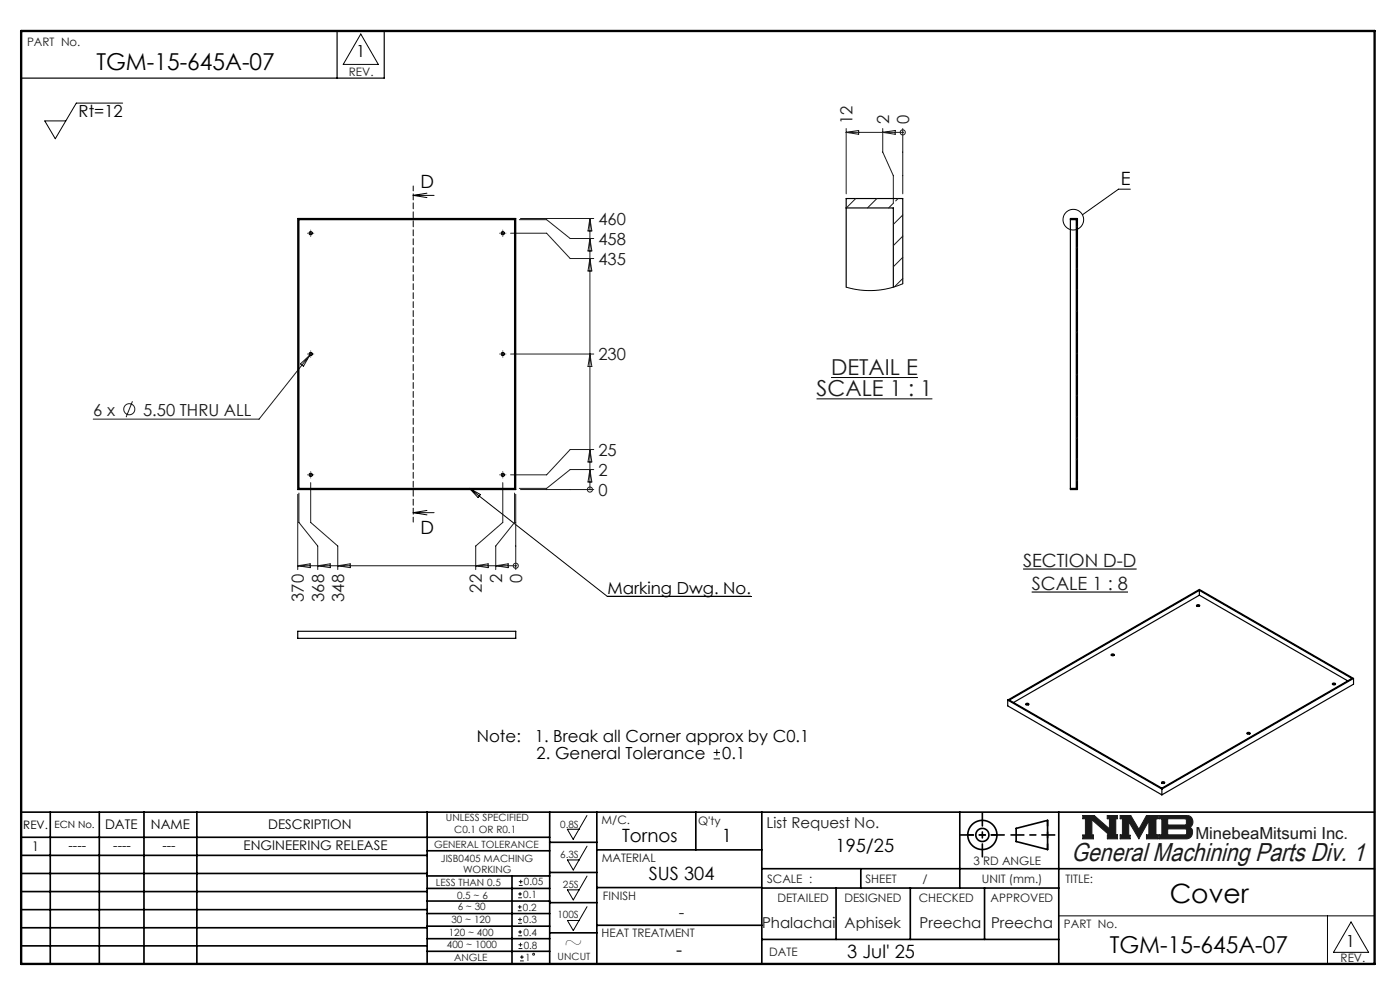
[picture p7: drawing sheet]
<svg xmlns="http://www.w3.org/2000/svg" width="297mm" height="210mm" viewBox="0 0 297 210" stroke-linecap="round" stroke-linejoin="round" font-family="sans-serif">
<g fill="none" stroke="#000" stroke-width=".35">
<path d="M4.5 172.3h287.1M4.5 177.6h112.1M10.7 172.3v32.2M21.1 172.3v32.2M30.5 172.3v32.2M41.8 172.3v32.2M90.6 172.3v32.2M116.6 172.3v32.2M116.6 178.7h10M126.6 172.3v32.2M147.6 172.3v8M161.6 172.3v32.2"/>
<path d="M203.6 172.3v16.1M215.6 175.7l6.6-1.7v6.2l-6.6-1.7zM224.6 172.3v32.2M4.5 185.3h86.1M4.5 181.4h86.1M4.5 189.1h86.1M4.5 193h86.1M4.5 196.8h86.1M90.6 199.1h26M90.6 193.8h26M90.6 188.5h26M90.6 191.1h26"/>
<path d="M90.6 180.5h26M90.6 185.8h26M90.6 196.5h26M108.6 185.8v18.5M116.6 185.1h10M116.6 191.5h10M116.6 197.9h10M126.6 196.3h35M126.6 188.3h35M126.6 180.3h35M161.6 184.3h130M161.6 199.3h63"/>
<path d="M161.6 188.4h63M177.4 188.4v10.9M182.6 184.3v4.1M193.1 188.4v10.9M208.9 188.4v10.9M4.5 200.6h86.1M90.6 201.8h26"/>
<circle cx="208.4" cy="177.1" r="3.1"/>
<circle cx="208.4" cy="177.1" r="1.39"/>
</g>
<path d="M229.7 173h2.4l3.3 2.8v-2.1h-.5v-.7h2.2v.7h-.4v3.4h.4v.8h-2.2v-.8h.4l-3.7-3.2v3.2h.4v.8h-2.3v-.8h.6v-3.4h-.6zM237.6 173h2.3l1.7 2.9 1.6-2.9h2.5v.7h-.5v3.4h.5v.8h-2.5v-.8h.5v-3l-2.1 3.8-2.1-3.6v2.9h.3v.7h-2.2v-.8h.5v-3.4h-.5zM245.9 173h6a1.34 1.34 0 0 1 1.1 1 1.34 1.34 0 0 1-.6 1.5 1.33 1.33 0 0 1 .5 1.4 1.33 1.33 0 0 1-1.2 1h-5.8v-.8h.6v-3.4h-.6zM247.7 173.7h3.8l.2 .2v.8l-.3 .3h-3.7zM247.7 175.8h3.8l.2 .3v.7l-.3 .3h-3.7z" fill="none" stroke="#191924" stroke-width=".21"/>
<path d="M76.5 7.2l3.8 6.5h-7.5zM124.5 173l-2.9 5-1.2-2.1h2.4M124.5 179.5l-2.9 5.1-1.2-2.2h2.4M124.5 185.8l-2.9 5.1-1.2-2.1h2.4M124.5 192.3l-2.9 5.1-1.2-2.1h2.4M224.6 194.3h67M281.6 194.3v10.2M286.6 195.6l3.7 6.4h-7.4z" fill="none" stroke="#000" stroke-width=".21"/>
<path d="M4.5 6.6h287.1" fill="none" stroke="#000" stroke-width=".21" stroke-dasharray="6.3 1.3 1.3 1.3" stroke-dashoffset="1.9"/>
<path d="M71.5 6.6v10M81.5 6.6v10h-77" fill="none" stroke="#000" stroke-width=".25"/>
<path d="M205.3 177.1h6.2M222.2 174v6.2" fill="none" stroke="#000" stroke-width=".35" stroke-dasharray="15.2 1.3 1.3 1.3" stroke-dashoffset="14.1"/>
<path d="M203.8 177.1h9.2M208.4 172.5v9.2M214.5 177.1h9.3" fill="none" stroke="#000" stroke-width=".35" stroke-dasharray="15.2 1.3 1.3 1.3" stroke-dashoffset="12.5"/>
<path d="M4.5 6.6h287.1v197.9h-287.1z" fill="none" stroke="#000" stroke-width=".5"/>
<path d="M229.7 173v.7h.6v3.4h-.6v.8h2.3v-.8h-.4v-3.2l3.7 3.2h-.4v.8h2.2v-.8h-.4v-3.4h.4v-.7h-2.2v.7h.5v2.1l-3.3-2.8zM237.6 173v.7h.5v3.4h-.5v.8h2.2v-.7h-.3v-2.9l2.1 3.6 2.1-3.8v3h-.5v.8h2.5v-.8h-.5v-3.4h.5v-.7h-2.5l-1.6 2.9-1.7-2.9zM247.7 175.8h3.8l.2 .3v.7l-.3 .3h-3.7zM245.9 173v.7h.6v3.4h-.6v.8h6.3l.5-.5 .3-.8-.1-.7-.5-.4a1.34 1.34 0 0 0 .6-1.5 1.34 1.34 0 0 0-1.1-1zM247.7 173.7h3.7l.3 .2v.9l-.3 .2h-3.7z" fill-rule="evenodd" fill="#191924"/>
<g fill="none" stroke="#191924" stroke-width=".21">
<path d="M179.5 28.1h12M179.5 27.3v13.8M179.5 28.1l2.7-.4v.8zM187.3 27.3v5l2.2 5v5.8l-1 1M187.3 28.1l2.6-.4v.8zM191.5 28.1h.1M191.5 27.3v13.8M65.6 49.5h.6M65.9 49.2v.6M106.3 49.5h.7M106.7 49.2v.6M108.3 49.5h7.7l5 5.3h5"/>
<path d="M110.2 46.6h5.8l5 4h5M110.4 46.3h15.6M125.1 46.3v57.5M125.1 54.8l.5 2.7h-.9zM125.1 50.6l.5 2.6h-.9zM125.1 46.3l.5 2.7h-.9zM181.5 42.1l-2 2M186 42.1l-2 2M190.5 42.1l-.5 .5M191.5 45.6l-2 2M191.5 50.1l-2 2M191.5 54.6l-2 2"/>
<path d="M191.5 59.1l-1.8 1.7M228.6 47.9l-.3 .3M228.6 52.4l-.3 .2M228.6 56.9l-.3 .2M63.7 77.2l2-1.8-1.3 2.3zM65.6 75.1h.6M65.9 74.8v.6M66.1 74.8l-11.1 14.1h-35.2M106.3 75.1h.7M106.7 74.8v.6M108.3 75.1h17.7M125.1 75.1l.5 2.6h-.9z"/>
<path d="M228.6 61.4l-.3 .2M228.6 65.9l-.3 .2M228.6 70.4l-.3 .2M228.6 74.8l-.3 .3M228.6 79.3l-.3 .3M28.1 85.1l-1.3 3.4M125.1 99.6l.5 2.6h-.9zM125.1 95.4l.5 2.6h-.9zM126 95.4h-5l-5 5.3h-7.7M126 99.6h-5l-5 4h-5.8M228.6 83.8l-.3 .3M228.6 88.3l-.3 .3"/>
<path d="M228.6 92.8l-.3 .3M228.6 97.3l-.3 .2M63.2 104.8v16M63.4 104.6v6.2l4 5v5M65.6 100.7h.6M65.9 100.4v.6M65.9 102.4v8.4l5.8 5v5M106.3 100.7h.7M106.7 100.4v.6M106.7 102.4v8.4l-5.8 5v5M109.2 104.6v6.2l-4 5v5M109.4 104.8v16"/>
<path d="M110.4 103.8h15.6M125.1 103.8h.1M228.6 101.8l-.3 .2M63.2 120h46.2M63.2 120l2.6-.4v.8zM67.4 120l2.7-.4v.8zM71.7 120l2.6-.4v.8zM100.9 120l2.7-.4v.8zM105.2 120l2.6-.4v.8zM109.4 120h.1M109.9 193.2h.8M109.9 192.4h.8"/>
<path d="M109.9 195.9h.8M109.9 195h.8M109.9 190.4h.8M109.9 189.6h.8M109.9 198.5h.8M109.9 197.7h.8M110.1 187.8h.8M110.1 187h.8M110.3 192v.8M110.3 194.6v.9M110.3 189.2v.8M110.3 197.3v.8"/>
<path d="M110.4 200v.8M110.5 186.6v.8M110 201.2h.8M110 200.4h.8M110.3 203.8h.8M110.3 203h.8M110.7 202.6v.8"/>
<circle cx="191.5" cy="28.1" r=".54"/>
<circle cx="27.4" cy="86.8" r="1.18"/>
<circle cx="125.1" cy="103.8" r=".54"/>
<circle cx="109.4" cy="120" r=".54"/>
<circle cx="113.2" cy="202.4" r=".2"/>
</g>
<path d="M217 120.7h24.1M218.9 125.6h20.4" fill="none" stroke="#000" stroke-width=".24"/>
<g fill="none" stroke="#000" stroke-width=".21">
<path d="M26 21.9h-9.8l-4.5 7.5-2.2-3.8h4.5M87.7 41.4h4.4M87.7 41.4l2.9 .5M90.6 41l-2.9 .4M239.8 40.1h-2.5l-7.7 5.5M191.5 60.2l-2.9 1-3 .4-3.1-.1-3-.6M173.2 84.6h24.6M176.3 80.1h18.4M87.7 108.7h4.4M87.7 108.7l2.9 .5M90.6 108.3l-2.9 .4M99.6 103.6l29.3 22.9h30.4"/>
<path d="M99.6 103.6l2.3 1.3-.5 .6zM151.4 159.6h1.3M152.1 159v1.3M151.4 161h1.3"/>
<circle cx="227.7" cy="46.6" r="2.19"/>
</g>
<path d="M87.7 39.4v71.3" fill="none" stroke="#000" stroke-width=".21" stroke-dasharray="1.3 .6" stroke-dashoffset=".2"/>
<g fill="none" stroke="#191924" stroke-width=".21" stroke-dasharray="15.2 1.3 1.3 1.3">
<path d="M65.3 49.5h.1M65.9 48.8h.1M65.9 50.1h.1M66.5 49.5h.1M106 49.5h.1M106.7 48.8h.1M106.7 50.1h.1M107.3 49.5h.1M65.3 75.1h.1M65.9 74.5v-.1M65.9 75.7v.1M66.5 75.1h.1"/>
<path d="M106 75.1h.1M106.7 74.5v-.1M106.7 75.7v.1M107.3 75.1h.1M65.3 100.7h.1M65.9 100.1h.1M65.9 101.3v.1M66.5 100.7h.1M106 100.7h.1M106.7 100.1h.1M106.7 101.3v.1M107.3 100.7h.1"/>
</g>
<g fill="none" stroke="#000" stroke-width=".25">
<path d="M63.2 46.3h46.2v57.5h-46.2zM63.4 46.6h45.8v57h-45.8zM179.5 44.1h10v16.8M227.1 46.6h1.2v57h-1.2M227.1 46.3h1.5v57.5h-1.5zM191.5 60.2v-18.1h-12v18.8M63.2 133.9h46.2v1.5h-46.2zM235.8 139h.5M235.8 138.8a.29 .29 0 0 1 .3-.1 .29 .29 0 0 1 .2 .4 .3 .3 0 0 1-.4 0 .3 .3 0 0 1-.1-.3zM253.9 128.6h.6M253.9 128.3a.29 .29 0 0 1 .4-.1 .29 .29 0 0 1 .1 .4 .3 .3 0 0 1-.3 .1 .3 .3 0 0 1-.2-.4zM254.4 126.3l-39.4 22.7"/>
<path d="M254.4 126.3l31.5 18.1M254.4 125.2v1.1M213.8 148.5l32.7 18.9M213.8 148.5v1.2l32.7 18.9M214.1 148.5l40.3-23.3 32.4 18.7-40.3 23.3zM217.6 149.5h.6M217.7 149.3a.29 .29 0 0 1 .3-.2 .29 .29 0 0 1 .2 .4 .3 .3 0 0 1-.4 .1 .3 .3 0 0 1-.1-.3zM264.6 155.6h.6M264.6 155.4a.29 .29 0 0 1 .4-.1 .29 .29 0 0 1 .1 .4 .3 .3 0 0 1-.4 .1 .3 .3 0 0 1-.1-.4zM282.7 145.2h.6M282.7 145a.29 .29 0 0 1 .4-.1 .29 .29 0 0 1 .1 .3 .3 .3 0 0 1-.3 .1 .3 .3 0 0 1-.2-.3zM287.1 143.9v1.2l-40.6 23.5"/>
<path d="M287.1 143.9l-40.6 23.5M287.1 143.9l-32.7-18.9-40.6 23.5M246.5 166.1h.5M246.5 165.9a.29 .29 0 0 1 .3-.1 .29 .29 0 0 1 .2 .3 .3 .3 0 0 1-.4 .1 .3 .3 0 0 1-.1-.3zM246.5 167.4v1.2"/>
<circle cx="65.9" cy="49.5" r=".34"/>
<circle cx="106.7" cy="49.5" r=".34"/>
<circle cx="65.9" cy="75.1" r=".34"/>
<circle cx="106.7" cy="75.1" r=".34"/>
<circle cx="65.9" cy="100.7" r=".34"/>
<circle cx="106.7" cy="100.7" r=".34"/>
</g>
<text font-size="5.6" x="248.1" y="191.5">Cover</text>
<text font-size="5.5" fill="#191924" x="227.3" y="182.7">General Machining Parts Div. 1</text>
<g font-size="4.9">
<text x="20.4" y="14.8">TGM-15-645A-07</text>
<text x="119.6" y="201.6">~</text>
<text x="235.4" y="202.1">TGM-15-645A-07</text>
</g>
<g font-size="4.7" fill="#191924">
<text x="176.3" y="79.6">DETAIL E</text>
<text x="173.2" y="84.1">SCALE 1 : 1</text>
</g>
<g font-size="3.9">
<text x="89.2" y="39.8">D</text>
<text x="237.8" y="39.3">E</text>
<text x="89.2" y="113.3">D</text>
<text x="132" y="178.6">Tornos</text>
<text x="153.1" y="178.6">1</text>
<text x="177.3" y="180.6">195/25</text>
<text x="137.6" y="186.7">SUS 304</text>
<text x="143.5" y="202.9">-</text>
<text x="179.7" y="203.3">3 Jul' 25</text>
</g>
<g font-size="3.9" fill="#191924">
<text x="217" y="120.3">SECTION D-D</text>
<text x="218.9" y="125.2">SCALE 1 : 8</text>
</g>
<g font-size="3.5">
<text x="75.6" y="12.1">1</text>
<text x="16.7" y="24.9">Rt=12</text>
<text x="128.9" y="126">Marking Dwg. No.</text>
<text x="101.2" y="157.4">Note:</text>
<text x="113.5" y="157.4">1. Break all Corner approx by C0.1</text>
<text x="113.8" y="161">2. General Tolerance</text>
<text x="153.2" y="161">0.1</text>
<text x="285.5" y="200.9">1</text>
</g>
<g font-size="3.5" fill="#191924">
<text x="180.8" y="26.3" transform="rotate(-90 180.8 26.3)">12</text>
<text x="188.6" y="26.3" transform="rotate(-90 188.6 26.3)">2</text>
<text x="192.8" y="26.3" transform="rotate(-90 192.8 26.3)">0</text>
<text x="126.9" y="47.7">460</text>
<text x="126.9" y="51.9">458</text>
<text x="126.9" y="56.2">435</text>
<text x="126.9" y="76.4">230</text>
<text x="19.8" y="88.1">6 x</text>
<text x="30.3" y="88.1">5.50 THRU ALL</text>
<text x="126.9" y="100.9">2</text>
<text x="126.9" y="96.7">25</text>
<text x="126.9" y="105.2">0</text>
<text x="102.3" y="125.7" transform="rotate(-90 102.3 125.7)">22</text>
<text x="106.5" y="123.8" transform="rotate(-90 106.5 123.8)">2</text>
<text x="110.7" y="123.8" transform="rotate(-90 110.7 123.8)">0</text>
<text x="64.5" y="127.7" transform="rotate(-90 64.5 127.7)">370</text>
<text x="68.7" y="127.7" transform="rotate(-90 68.7 127.7)">368</text>
<text x="73" y="127.7" transform="rotate(-90 73 127.7)">348</text>
<text x="253.6" y="178.1">MinebeaMitsumi Inc.</text>
<text x="144" y="194.8">-</text>
</g>
<g font-size="3.2" fill="#191924">
<text x="162.6" y="175.5">List Request No.</text>
<text x="161.7" y="196.8">Phalachai</text>
<text x="179.2" y="196.8">Aphisek</text>
<text x="195.1" y="196.8">Preecha</text>
<text x="210.2" y="196.8">Preecha</text>
</g>
<g font-size="2.8">
<text x="22.3" y="175.9">DATE</text>
<text x="32" y="175.9">NAME</text>
<text x="56.9" y="175.9">DESCRIPTION</text>
<text x="6.8" y="180.6">1</text>
<text x="14.5" y="180.3">----</text>
<text x="24" y="180.3">----</text>
<text x="34.5" y="180.3">---</text>
<text x="51.7" y="180.3">ENGINEERING RELEASE</text>
</g>
<g font-size="2.5" fill="#191924">
<text x="5.7" y="9.8">PART No.</text>
<text x="74" y="16">REV.</text>
<text x="127.6" y="174.8">M/C.</text>
<text x="148.1" y="175.1">Q'ty</text>
<text x="127.6" y="182.8">MATERIAL</text>
<text x="206.5" y="183.6">3 RD ANGLE</text>
<text x="127.9" y="191">FINISH</text>
<text x="162.7" y="187.2">SCALE :</text>
<text x="164.9" y="191.4">DETAILED</text>
<text x="179.1" y="191.4">DESIGNED</text>
<text x="183.6" y="187.2">SHEET</text>
<text x="194.9" y="191.4">CHECKED</text>
<text x="195.7" y="187.2">/</text>
<text x="208.3" y="187.2">UNIT (mm.)</text>
<text x="210.2" y="191.4">APPROVED</text>
<text x="226" y="187.2">TITLE:</text>
<text x="225.7" y="196.8">PART No.</text>
<text x="127.6" y="198.9">HEAT TREATMENT</text>
<text x="163.2" y="202.9">DATE</text>
<text x="284.4" y="204.1">REV.</text>
</g>
<text font-size="2.5" x="4.9" y="175.9">REV.</text>
<text font-size="2.1" x="11.6" y="175.6">ECN No.</text>
<g font-size="2.1" fill="#191924">
<text x="92.1" y="179.9">GENERAL TOLERANCE</text>
<text x="94.6" y="174.2">UNLESS SPECIFIED</text>
<text x="96.4" y="176.8">C0.1 OR R0.1</text>
<text x="118.8" y="175.5">0.8S</text>
<text x="93.5" y="182.9">JISB0405 MACHING</text>
<text x="98.2" y="185.3">WORKING</text>
<text x="118.8" y="181.9">6.3S</text>
<text x="92.5" y="187.9">LESS THAN 0.5</text>
<text x="97" y="190.7">0.5 ~ 6</text>
<text x="111" y="190.4">0.1</text>
<text x="111.2" y="187.8">0.05</text>
<text x="119.4" y="188.4">25S</text>
<text x="95.8" y="195.8">30 ~ 120</text>
<text x="97.1" y="193.1">6 ~ 30</text>
<text x="110.9" y="193.2">0.2</text>
<text x="111" y="195.9">0.3</text>
<text x="118.2" y="194.8">100S</text>
<text x="94.8" y="201.1">400 ~ 1000</text>
<text x="95.2" y="198.5">120 ~ 400</text>
<text x="96.3" y="203.9">ANGLE</text>
<text x="111" y="198.5">0.4</text>
<text x="111.1" y="201.2">0.8</text>
<text x="111.4" y="203.8">1</text>
<text x="118.3" y="203.7">UNCUT</text>
</g>
</svg>
